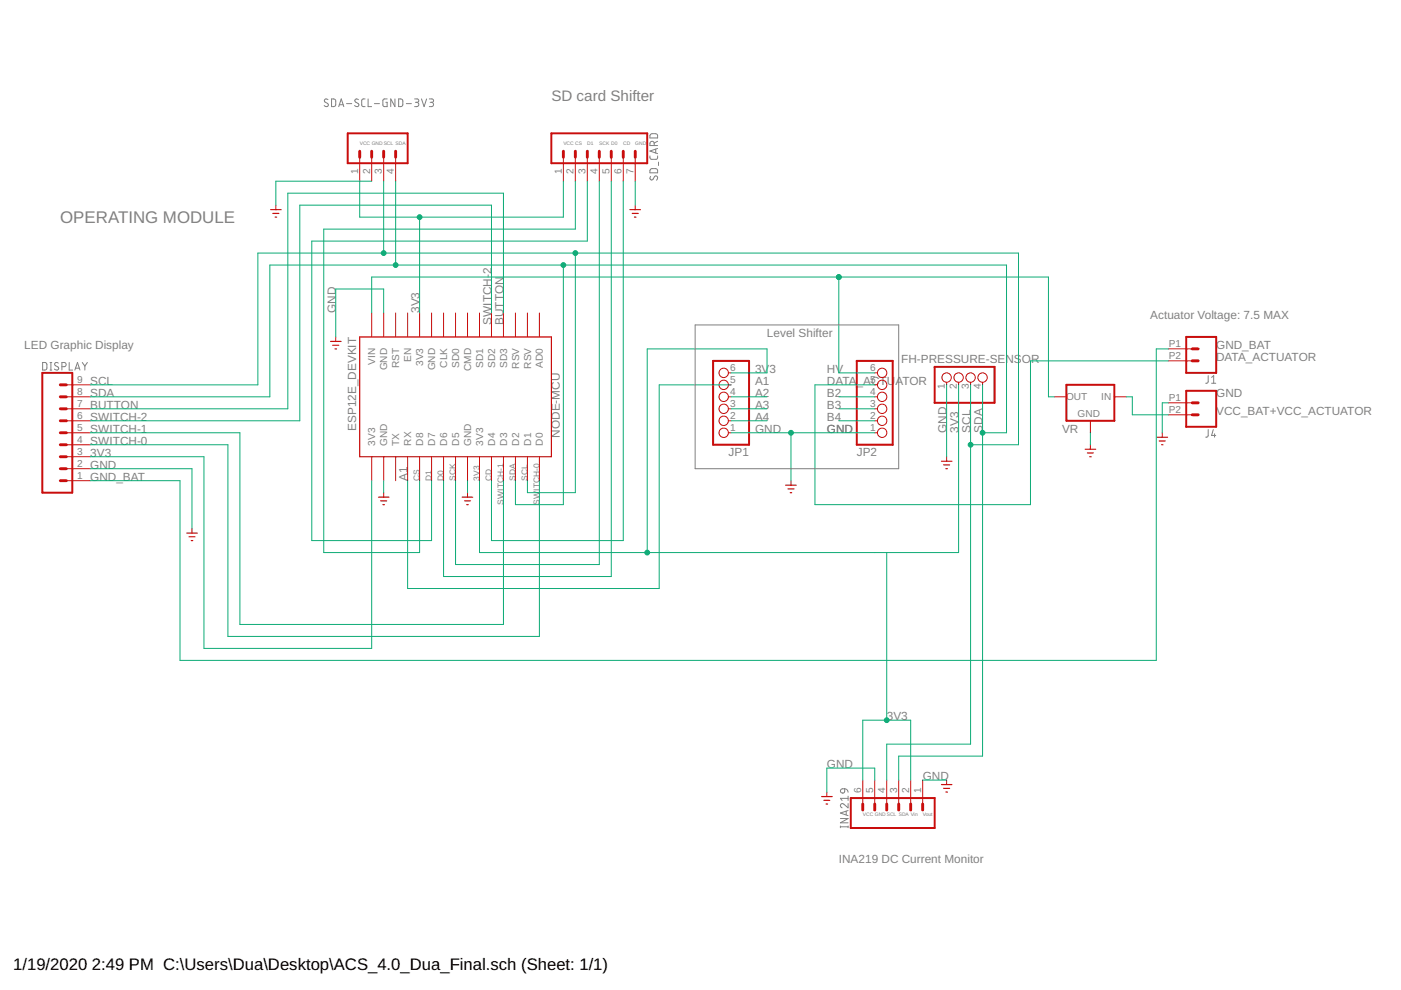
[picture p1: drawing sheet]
<svg xmlns="http://www.w3.org/2000/svg" width="297mm" height="210mm" viewBox="0 0 297 210" stroke-linecap="round" stroke-linejoin="round" font-family="sans-serif">
<g fill="none" stroke="#808080" stroke-width=".21">
<path d="M69.5 21.1l-.2-.1a.38 .38 0 0 0-.5 .1 .38 .38 0 0 0 .1 .6l.5 .2a.44 .44 0 0 1 0 .7 .44 .44 0 0 1-.7-.2M70.3 21h.6l.3 .3v1l-.3 .3h-.6zM71.8 22.6l.5-1.6 .6 1.6M71.9 22.2h.8M73.5 22h1.1M76 21.1l-.5-.1-.3 .3 .1 .3 .6 .3a.38 .38 0 0 1 .1 .5 .38 .38 0 0 1-.5 .2l-.3-.2M77.4 21h-.5l-.2 .3v1.1l.2 .2h.5M78 21v1.6h.8M79.4 22h1.1M82.1 21h-.7l-.2 .2v1l.2 .4h.7v-.9h-.3M83.7 21v1.6l-.9-1.6v1.6M84.5 21h.6l.3 .3v1l-.3 .3h-.6z"/>
<path d="M86.1 22h1.1M87.9 21h.5a.36 .36 0 0 1 .4 .3 .36 .36 0 0 1-.4 .4h-.3M88.3 21.7a.46 .46 0 0 1 .5 .5 .46 .46 0 0 1-.5 .4h-.4M89.4 21l.5 1.6 .5-1.6M91 21h.6a.36 .36 0 0 1 .3 .3 .36 .36 0 0 1-.3 .4h-.4M91.5 21.7a.46 .46 0 0 1 .4 .5 .46 .46 0 0 1-.4 .4h-.5M137.8 33.1v.5l.4 .2h1l.2-.2v-.5M137.9 37.4l-.1 .4 .4 .4 .2-.1 .3-.6a.41 .41 0 0 1 .7-.1 .41 .41 0 0 1-.1 .7l-.1 .1M137.9 35.9l1.2-.1 .3 .2v.6h-1.6zM137.9 28.5l1.2-.1 .3 .2v.7h-1.6zM138.7 30.9v-.5a.46 .46 0 0 0-.4-.4 .46 .46 0 0 0-.5 .4v.5h1.6M139 31.6v.8"/>
<path d="M139.4 31.5l-1.6 .5 1.6 .6M139.4 30l-.7 .3M139.6 34.4v.7M9 76.9h.7l.2 .2v.9l-.2 .4-.7 .1zM10.6 76.9h.4M10.6 78.5h.4M10.8 76.9v1.6M12.4 77l-.6-.1-.2 .3 .1 .2 .6 .4a.41 .41 0 0 1 0 .6 .41 .41 0 0 1-.6 0l-.2-.1M13.1 77.7h.5a.44 .44 0 0 0 .4-.4 .44 .44 0 0 0-.4-.4h-.5v1.6M14.7 76.9v1.6h.7M15.9 78.5l.5-1.6 .6 1.6M16 78.1h.8"/>
<path d="M17.4 76.9l.6 .7M18 77.6v.9M18.5 76.9l-.5 .7M147.4 68.9h43.1v30.5h-43.1zM256.2 79.7l-.1 1.3-.5 .3M256.2 91.1l-.1 1.4-.5 .2M256.9 81.3h.9M256.9 80l.4-.3v1.6M257.2 91.1l-.3 1.2h.9M257.5 92v.7M178.2 175.3h1.6M178.2 175.1v.4"/>
<path d="M178.2 173.5h1.6l-1.6 1h1.6M178.3 167.4l.8-.2v.6a.46 .46 0 0 1-.7 .3 .46 .46 0 0 1-.1-.7zM179.1 167.2l.6 .3 .1 .5M179.4 172v.8M179.8 170.4v.9l-.9-.8a.45 .45 0 0 0-.7 .2 .45 .45 0 0 0 .3 .6M179.8 168.8v.9M179.8 175.1v.4M179.8 171.9l-1.6 .5 1.6 .5M179.8 169.3h-1.6l.3 .4"/>
</g>
<path d="M73.7 28.3h12.7v6.3h-12.7zM116.9 28.3h20.3v6.3h-20.3zM9 79.1h6.3v25.4h-6.3zM151.2 76.5h7.6v17.8h-7.6zM181.7 76.5h7.6v17.8h-7.6zM198.2 77.8h12.7v7.6h-12.7zM251.5 71.4h6.4v7.7h-6.4zM226.1 81.6h10.2v7.6h-10.2zM251.5 82.9h6.4v7.6h-6.4zM180.4 169.2h17.8v6.4h-17.8z" fill="none" stroke="#c90d0c" stroke-width=".42"/>
<g fill="none" stroke="#c90d0c" stroke-width=".61">
<path d="M76.3 32.1v1.2M78.8 32.1v1.2M81.3 32.1v1.2M83.9 32.1v1.2M119.4 32.1v1.2M122 32.1v1.2M124.5 32.1v1.2M127.1 32.1v1.2M129.6 32.1v1.2M132.1 32.1v1.2M134.7 32.1v1.2M252.8 76.5h1.2"/>
<path d="M252.8 74h1.2M12.8 96.8h1.3M12.8 99.4h1.3M12.8 91.8h1.3M12.8 94.3h1.3M12.8 89.2h1.3M12.8 86.7h1.3M12.8 84.1h1.3M12.8 81.6h1.3M252.8 87.9h1.2M252.8 85.4h1.2M12.8 101.9h1.3"/>
<path d="M182.9 170.5v1.2M185.5 170.5v1.2M188 170.5v1.2M190.5 170.5v1.2M193.1 170.5v1.2M195.6 170.5v1.2"/>
</g>
<g fill="none" stroke="#c90d0c" stroke-width=".21">
<path d="M76.3 33.3v5.1M78.8 33.3v5.1M81.3 33.3v5.1M83.9 33.3v5.1M119.4 33.3v5.1M122 33.3v5.1M124.5 33.3v5.1M127.1 33.3v5.1M129.6 33.3v5.1M132.1 33.3v5.1M134.7 33.3v5.1M58.5 43.5v.9"/>
<path d="M134.7 43.5v.9M71.2 71.4v1M78.8 66.4v5M81.3 66.4v5M83.9 66.4v5M86.4 66.4v5M89 66.4v5M91.5 66.4v5M94 66.4v5M96.6 66.4v5M99.1 66.4v5M101.7 66.4v5"/>
<path d="M104.2 66.4v5M106.7 66.4v5M109.3 66.4v5M111.8 66.4v5M114.4 66.4v5M154.4 79.1h.6M185.5 79.1h.5M247.7 74h5.1M247.7 76.5h5.1M14.1 99.4h5M14.1 96.8h5M14.1 94.3h5"/>
<path d="M14.1 91.8h5M14.1 89.2h5M14.1 86.7h5M14.1 84.1h5M14.1 81.6h5M78.8 96.8v5.1M81.3 96.8v5.1M83.9 96.8v5.1M86.4 96.8v5.1M89 96.8v5.1M91.5 96.8v5.1M94 96.8v5.1"/>
<path d="M96.6 96.8v5.1M99.1 96.8v5.1M101.7 96.8v5.1M104.2 96.8v5.1M106.7 96.8v5.1M109.3 96.8v5.1M111.8 96.8v5.1M114.4 96.8v5.1M154.4 91.8h.6M154.4 89.2h.6M154.4 86.7h.6M154.4 84.1h.6"/>
<path d="M154.4 81.6h.6M185.5 91.8h.5M185.5 89.2h.5M185.5 86.7h.5M185.5 84.1h.5M185.5 81.6h.5M200.7 81v.6M200.7 96.8v1M203.2 81v.6M205.8 81v.6M208.3 81v.6M223.6 84.1h2.5"/>
<path d="M231.2 89.2v2.6M231.2 94.3v.9M236.3 84.1h2.5M246.4 91.8v.9M247.7 85.4h5.1M247.7 87.9h5.1M14.1 101.9h5M40.7 112.1v.9M81.3 104.5v.9M99.1 104.5v.9M167.7 101.9v1M175.3 167.9v1"/>
<path d="M182.9 165.4v5.1M185.5 165.4v5.1M188 165.4v5.1M190.5 165.4v5.1M193.1 165.4v5.1M195.6 165.4v5.1M200.7 165.4v.9"/>
<circle cx="153.4" cy="79.1" r=".99"/>
<circle cx="187" cy="79.1" r=".99"/>
<circle cx="153.4" cy="91.8" r=".99"/>
<circle cx="153.4" cy="89.2" r=".99"/>
<circle cx="153.4" cy="86.7" r=".99"/>
<circle cx="153.4" cy="81.6" r=".99"/>
<circle cx="153.4" cy="84.1" r=".99"/>
<circle cx="187" cy="91.8" r=".99"/>
<circle cx="187" cy="89.2" r=".99"/>
<circle cx="187" cy="86.7" r=".99"/>
<circle cx="187" cy="81.6" r=".99"/>
<circle cx="187" cy="84.1" r=".99"/>
<circle cx="200.7" cy="80.1" r=".99"/>
<circle cx="203.2" cy="80.1" r=".99"/>
<circle cx="205.8" cy="80.1" r=".99"/>
<circle cx="208.3" cy="80.1" r=".99"/>
</g>
<g fill="none" stroke="#c90d0c" stroke-width=".25">
<path d="M57.4 44.4h2.2M57.8 45.3h1.3M58.3 46h.4M133.6 44.4h2.2M134 45.3h1.3M134.5 46h.3M70.1 72.4h2.2M70.5 73.2h1.3M71 74h.4M76.3 71.4h40.6v25.4h-40.6zM199.6 97.8h2.2M200.1 98.6h1.2"/>
<path d="M200.6 99.4h.3M230.1 95.2h2.2M230.5 96h1.3M231 96.8h.4M245.3 92.7h2.2M245.8 93.5h1.3M246.3 94.3h.3M39.6 113h2.2M40.1 113.8h1.2M40.6 114.6h.3M80.2 105.4h2.3M80.7 106.2h1.3"/>
<path d="M81.2 107h.3M98 105.4h2.2M98.5 106.2h1.3M99 107h.3M166.6 102.9h2.2M167.1 103.7h1.2M167.5 104.5h.4M174.2 168.9h2.2M174.7 169.7h1.2M175.2 170.5h.3M199.6 166.3h2.2M200.1 167.2h1.2"/>
<path d="M200.6 167.9h.3"/>
</g>
<g fill="none" stroke="#0dab76" stroke-width=".21">
<path d="M76.3 38.4v7.6h43.1v-7.6M78.8 38.4h-20.3v5.1M81.3 38.4v15.3M83.9 38.4v17.8M122 38.4v10.2h-53.4v68.6h20.4v-15.3M124.5 38.4v12.7h-58.4v63.5h25.4v-12.7M127.1 38.4v81.3h-30.5v-17.8M129.6 38.4v83.8h-35.6v-20.3M132.1 38.4v76.2h-27.9v-12.7M134.7 38.4v5.1M89 46v20.4M119.4 56.2v50.8h-10.1v-5.1"/>
<path d="M122 53.7v50.8h-10.2v-2.6M177.8 58.7v20.4h7.7M78.8 66.4v-7.7h143.5v25.4h1.3M81.3 66.4v-5.1h-10.1v10.1M104.2 66.4v-22.9h-40.6v45.7h-44.5M106.7 66.4v-25.4h-45.7v45.7h-41.9M155 79.1h7.6v-5.1h-25.4v43.2M247.7 76.5h-29.2v30.5h-45.7v-25.4h12.7M247.7 74h-2.5v66h-207v-38.1h-19.1M19.1 84.1h38.1v-27.9h156.2v35.6h-5.1M19.1 81.6h35.6v-27.9h161.2v40.6h-10.1M19.1 91.8h31.8v40.6h55.8v-30.5"/>
<path d="M19.1 94.3h29.2v40.6h66.1v-33M19.1 96.8h24.1v40.7h35.6v-35.6M19.1 99.4h21.6v12.7M155 84.1h7.6M155 81.6h-15.2v43.2h-53.4v-22.9M155 91.8h30.5M155 89.2h7.6M155 86.7h7.6M167.7 91.8v10.1M177.8 84.1h7.7M177.8 89.2h7.7M177.8 86.7h7.7"/>
<path d="M200.7 81.6v15.2M203.2 81.6v35.6h-101.5v-15.3M205.8 81.6v76.2h-17.8v7.6M208.3 81.6v78.7h-17.8v5.1M231.2 91.8v2.5M238.8 84.1h1.3v3.8h7.6M247.7 85.4h-1.3v6.4M81.3 101.9v2.6M99.1 101.9v2.6M188 117.2v35.5M182.9 165.4v-12.7h10.2v12.7M185.5 165.4v-2.5h-10.2v5"/>
<path d="M195.6 165.4h5.1"/>
</g>
<g fill="#0dab76" stroke="#0dab76" stroke-width=".21">
<circle cx="119.4" cy="56.2" r=".51"/>
<circle cx="83.9" cy="56.2" r=".51"/>
<circle cx="208.3" cy="91.8" r=".51"/>
<circle cx="122" cy="53.7" r=".51"/>
<circle cx="81.3" cy="53.7" r=".51"/>
<circle cx="205.8" cy="94.3" r=".51"/>
<circle cx="177.8" cy="58.8" r=".51"/>
<circle cx="177.8" cy="58.7" r=".51"/>
<circle cx="167.7" cy="91.8" r=".51"/>
<circle cx="137.2" cy="117.2" r=".51"/>
<circle cx="188" cy="152.7" r=".51"/>
<circle cx="89" cy="46" r=".51"/>
</g>
<text font-size="3.6" fill="#808080" x="12.8" y="47.3">OPERATING MODULE</text>
<g font-size="3.5">
<text x="2.8" y="205.7">1/19/2020</text>
<text x="19.5" y="205.7">2:49 PM C:\Users\Dua\Desktop\ACS_4.0_Dua_Final.sch (Sheet: 1/1)</text>
</g>
<text font-size="3.2" fill="#808080" x="116.9" y="21.4">SD card Shifter</text>
<g font-size="2.5" fill="#808080">
<text x="104.2" y="58.1" transform="rotate(-90 104.2 58.1)">2</text>
<text x="71.2" y="66.4" transform="rotate(-90 71.2 66.4)">GND</text>
<text x="89" y="66.4" transform="rotate(-90 89 66.4)">3V3</text>
<text x="104.2" y="68.9" transform="rotate(-90 104.2 68.9)">SWITCH-</text>
<text x="106.7" y="68.9" transform="rotate(-90 106.7 68.9)">BUTTON</text>
<text x="162.6" y="71.4">Level Shifter</text>
<text x="243.9" y="67.6">Actuator Voltage: 7.5 MAX</text>
<text x="5.2" y="74">LED Graphic Display</text>
<text x="191.1" y="77">FH-PRESSURE-SENS</text>
<text x="216.6" y="77">O</text>
<text x="218.6" y="77">R</text>
<text x="257.9" y="76.5">DATA_ACTUATOR</text>
<text x="257.9" y="74">GND_BAT</text>
<text x="19.1" y="81.6">SCL</text>
<text x="160.1" y="81.6">A1</text>
<text x="160.1" y="79.1">3V3</text>
<text x="175.3" y="81.6">DATA_ACTU</text>
<text x="175.3" y="79.1">HV</text>
<text x="189.8" y="81.6">ATOR</text>
<text x="19.1" y="84.1">SDA</text>
<text x="19.1" y="89.2">SWITCH-2</text>
<text x="19.1" y="86.7">BUTTON</text>
<text x="160.1" y="84.1">A2</text>
<text x="160.1" y="86.7">A3</text>
<text x="160.1" y="89.2">A4</text>
<text x="175.3" y="89.2">B4</text>
<text x="175.3" y="86.7">B3</text>
<text x="175.3" y="84.1">B2</text>
<text x="257.9" y="87.9">VCC_BAT+VCC_ACTUATOR</text>
<text x="257.9" y="84.1">GND</text>
<text x="19.1" y="94.3">SWITCH-0</text>
<text x="19.1" y="91.8">SWITCH-1</text>
<text x="75.5" y="91.4" transform="rotate(-90 75.5 91.4)">ESP12E_DEVKIT</text>
<text x="118.7" y="92.8" transform="rotate(-90 118.7 92.8)">NODE-MCU</text>
<text x="160.1" y="91.8">GND</text>
<text x="175.3" y="91.8">GND</text>
<text x="200.7" y="91.8" transform="rotate(-90 200.7 91.8)">GND</text>
<text x="203.2" y="91.8" transform="rotate(-90 203.2 91.8)">3V3</text>
<text x="205.8" y="91.8" transform="rotate(-90 205.8 91.8)">SCL</text>
<text x="208.3" y="91.8" transform="rotate(-90 208.3 91.8)">SDA</text>
<text x="225.2" y="91.8">VR</text>
<text x="19.1" y="101.9">GND_BAT</text>
<text x="19.1" y="99.4">GND</text>
<text x="19.1" y="96.8">3V3</text>
<text x="86.4" y="101.9" transform="rotate(-90 86.4 101.9)">A1</text>
<text x="154.5" y="96.7">JP1</text>
<text x="181.7" y="96.7">JP2</text>
<text x="188" y="152.7">3V3</text>
<text x="175.3" y="162.9">GND</text>
<text x="195.6" y="165.4">GND</text>
<text x="177.9" y="183.1">INA219 DC Current Monitor</text>
</g>
<g font-size="2.1" fill="#808080">
<text x="75.9" y="36.9" transform="rotate(-90 75.9 36.9)">1</text>
<text x="78.5" y="36.9" transform="rotate(-90 78.5 36.9)">2</text>
<text x="81" y="36.9" transform="rotate(-90 81 36.9)">3</text>
<text x="83.5" y="36.9" transform="rotate(-90 83.5 36.9)">4</text>
<text x="119.1" y="36.9" transform="rotate(-90 119.1 36.9)">1</text>
<text x="121.6" y="36.9" transform="rotate(-90 121.6 36.9)">2</text>
<text x="124.2" y="36.9" transform="rotate(-90 124.2 36.9)">3</text>
<text x="126.7" y="36.9" transform="rotate(-90 126.7 36.9)">4</text>
<text x="129.2" y="36.9" transform="rotate(-90 129.2 36.9)">5</text>
<text x="131.8" y="36.9" transform="rotate(-90 131.8 36.9)">6</text>
<text x="134.3" y="36.9" transform="rotate(-90 134.3 36.9)">7</text>
<text x="79.6" y="77.3" transform="rotate(-90 79.6 77.3)">VIN</text>
<text x="87.2" y="76.7" transform="rotate(-90 87.2 76.7)">EN</text>
<text x="89.7" y="77.6" transform="rotate(-90 89.7 77.6)">3V3</text>
<text x="94.8" y="77.9" transform="rotate(-90 94.8 77.9)">CLK</text>
<text x="97.3" y="77.9" transform="rotate(-90 97.3 77.9)">SD0</text>
<text x="102.4" y="77.9" transform="rotate(-90 102.4 77.9)">SD1</text>
<text x="105" y="77.9" transform="rotate(-90 105 77.9)">SD2</text>
<text x="107.5" y="77.9" transform="rotate(-90 107.5 77.9)">SD3</text>
<text x="115.1" y="77.9" transform="rotate(-90 115.1 77.9)">AD0</text>
<text x="247.8" y="73.6">P1</text>
<text x="247.8" y="76.2">P2</text>
<text x="16.4" y="83.8">8</text>
<text x="16.4" y="81.2">9</text>
<text x="82.1" y="78.5" transform="rotate(-90 82.1 78.5)">GND</text>
<text x="84.6" y="78.1" transform="rotate(-90 84.6 78.1)">RST</text>
<text x="92.3" y="78.5" transform="rotate(-90 92.3 78.5)">GND</text>
<text x="99.9" y="78.6" transform="rotate(-90 99.9 78.6)">CMD</text>
<text x="110" y="78.2" transform="rotate(-90 110 78.2)">RSV</text>
<text x="112.6" y="78.2" transform="rotate(-90 112.6 78.2)">RSV</text>
<text x="154.8" y="83.8">4</text>
<text x="154.8" y="81.2">5</text>
<text x="154.8" y="78.7">6</text>
<text x="184.5" y="83.8">4</text>
<text x="184.5" y="81.2">5</text>
<text x="184.5" y="78.7">6</text>
<text x="200.4" y="82.6" transform="rotate(-90 200.4 82.6)">1</text>
<text x="202.9" y="82.6" transform="rotate(-90 202.9 82.6)">2</text>
<text x="205.4" y="82.6" transform="rotate(-90 205.4 82.6)">3</text>
<text x="208" y="82.6" transform="rotate(-90 208 82.6)">4</text>
<text x="16.4" y="88.9">6</text>
<text x="16.4" y="86.3">7</text>
<text x="154.8" y="88.9">2</text>
<text x="154.8" y="86.3">3</text>
<text x="184.5" y="88.9">2</text>
<text x="184.5" y="86.3">3</text>
<text x="226" y="84.8">OUT</text>
<text x="228.5" y="88.5">GND</text>
<text x="233.5" y="84.8">IN</text>
<text x="247.8" y="85.1">P1</text>
<text x="247.8" y="87.6">P2</text>
<text x="16.4" y="93.9">4</text>
<text x="16.4" y="91.4">5</text>
<text x="79.6" y="94.5" transform="rotate(-90 79.6 94.5)">3V3</text>
<text x="82.1" y="94.5" transform="rotate(-90 82.1 94.5)">GND</text>
<text x="84.6" y="94.5" transform="rotate(-90 84.6 94.5)">TX</text>
<text x="87.2" y="94.5" transform="rotate(-90 87.2 94.5)">RX</text>
<text x="89.7" y="94.5" transform="rotate(-90 89.7 94.5)">D8</text>
<text x="92.3" y="94.5" transform="rotate(-90 92.3 94.5)">D7</text>
<text x="94.8" y="94.5" transform="rotate(-90 94.8 94.5)">D6</text>
<text x="97.3" y="94.5" transform="rotate(-90 97.3 94.5)">D5</text>
<text x="99.9" y="94.5" transform="rotate(-90 99.9 94.5)">GND</text>
<text x="102.4" y="94.5" transform="rotate(-90 102.4 94.5)">3V3</text>
<text x="105" y="94.5" transform="rotate(-90 105 94.5)">D4</text>
<text x="107.5" y="94.5" transform="rotate(-90 107.5 94.5)">D3</text>
<text x="110" y="94.5" transform="rotate(-90 110 94.5)">D2</text>
<text x="112.6" y="94.5" transform="rotate(-90 112.6 94.5)">D1</text>
<text x="115.1" y="94.5" transform="rotate(-90 115.1 94.5)">D0</text>
<text x="154.8" y="91.4">1</text>
<text x="184.5" y="91.4">1</text>
<text x="16.4" y="101.6">1</text>
<text x="16.4" y="99">2</text>
<text x="16.4" y="96.5">3</text>
<text x="182.6" y="168.1" transform="rotate(-90 182.6 168.1)">6</text>
<text x="185.1" y="168.1" transform="rotate(-90 185.1 168.1)">5</text>
<text x="187.7" y="168.1" transform="rotate(-90 187.7 168.1)">4</text>
<text x="190.2" y="168.1" transform="rotate(-90 190.2 168.1)">3</text>
<text x="192.7" y="168.1" transform="rotate(-90 192.7 168.1)">2</text>
<text x="195.3" y="168.1" transform="rotate(-90 195.3 168.1)">1</text>
</g>
<g font-size="1.8" fill="#808080">
<text x="89" y="101.9" transform="rotate(-90 89 101.9)">CS</text>
<text x="91.5" y="101.9" transform="rotate(-90 91.5 101.9)">D1</text>
<text x="94" y="101.9" transform="rotate(-90 94 101.9)">D0</text>
<text x="96.6" y="101.9" transform="rotate(-90 96.6 101.9)">SCK</text>
<text x="101.7" y="101.9" transform="rotate(-90 101.7 101.9)">3V3</text>
<text x="104.2" y="101.9" transform="rotate(-90 104.2 101.9)">CD</text>
<text x="109.3" y="101.9" transform="rotate(-90 109.3 101.9)">SDA</text>
<text x="111.8" y="101.9" transform="rotate(-90 111.8 101.9)">SCL</text>
<text x="106.7" y="107" transform="rotate(-90 106.7 107)">SWITCH-1</text>
<text x="114.4" y="107" transform="rotate(-90 114.4 107)">SW</text>
<text x="114.4" y="104.1" transform="rotate(-90 114.4 104.1)">ITCH-0</text>
</g>
<g font-size="1.1" fill="#808080">
<text x="76.3" y="30.8">VCC GND SCL SDA</text>
<text x="119.4" y="30.8">VCC CS</text>
<text x="124.5" y="30.8">D1</text>
<text x="127.1" y="30.8">SCK D0</text>
<text x="132.1" y="30.8">CD</text>
<text x="134.7" y="30.8">GND</text>
<text x="182.9" y="173">VCC GND SCL SDA Vin</text>
<text x="195.6" y="173">Vout</text>
</g>
</svg>
